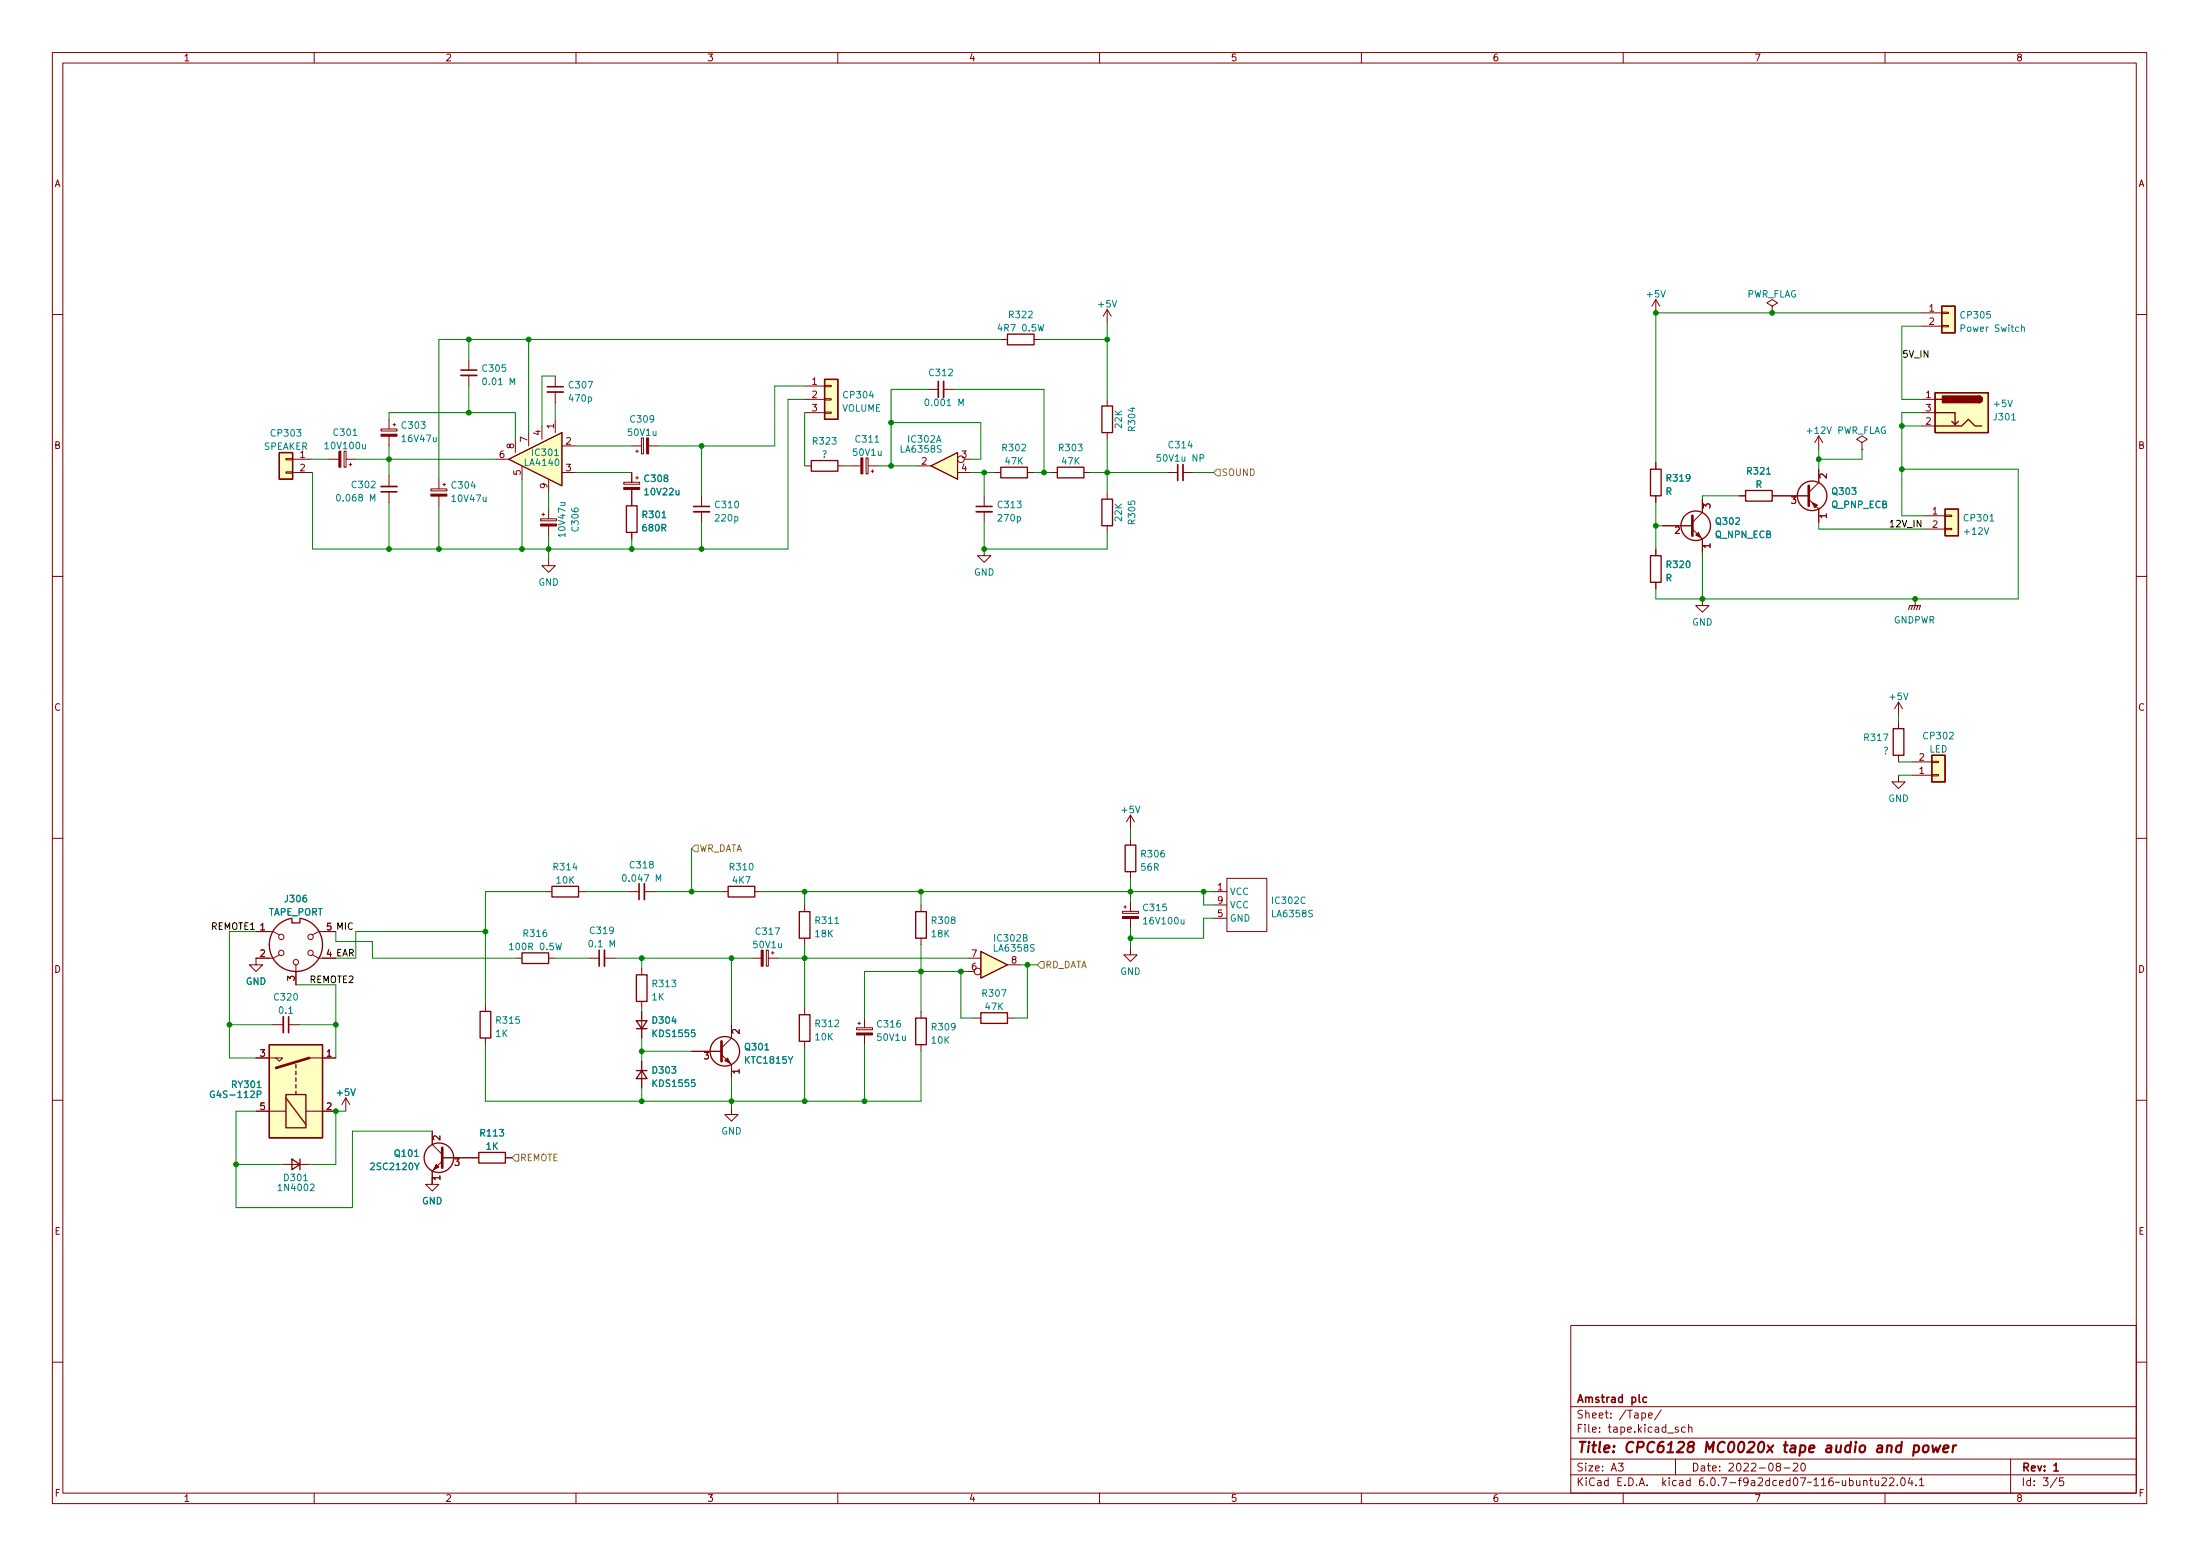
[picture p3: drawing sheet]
<svg xmlns="http://www.w3.org/2000/svg" width="420mm" height="297mm" viewBox="0 0 420 297" stroke-linecap="round" stroke-linejoin="round" font-family="sans-serif">
<g fill="none" stroke="#840000" stroke-width=".19">
<path d="M10 10h400v277h-400zM12 12h396v273h-396zM60 10v2M110 10v2M160 10v2M210 10v2M260 10v2M310 10v2M360 10v2M211.5 59.1v2.5M211.5 59.1l.7 1.3M211.5 59.1l-.8 1.3"/>
<path d="M316.2 57.2l-.7 1.3M316.2 57.2v2.5M316.2 57.2l.8 1.3M338.5 58.5l1-.7-1-.6-1.1 .6 1.1 .7v1.2M338.5 59.7h.1M367 59.7h3.8M370.8 59.6h1.3v.3h-1.3zM10 60h2M89.5 68.6v2M89.5 71.7v2M106 71.8v2M106 74.8v2.1"/>
<path d="M153.7 73.7h3.8M153.7 76.2h3.8M153.7 78.8h3.8M157.5 78.6h1.2v.3h-1.2zM157.5 76.1h1.2v.3h-1.2zM157.5 73.6h1.2v.2h-1.2zM177.2 74.3h2M180.2 74.3h2M191.1 64.8h1.3M197.5 64.8h1.3M211.5 76.2v1.3M367 62.3h3.8"/>
<path d="M367 76.2h2.6M367 78.8h2.6M370.8 62.1h1.3v.3h-1.3zM408 60h2M54.6 90.1h1.3v.2h-1.3zM54.6 87.5h1.3v.3h-1.3zM55.9 87.7h3.8M55.9 90.2h3.8M62.9 87.7h1.8M65.7 86.1h.4v3.1h-.4zM66.1 87.7h1.8M66.7 88.7h.5"/>
<path d="M66.9 88.4v.5M72.8 81.9h3v.4h-3zM74.3 80v1.9M74.3 83.3v1.8M74.3 90.8v2.1M74.3 93.9v2M75.1 81.1h.5M75.3 80.8v.5M82.3 93.3h3v.4h-3zM83.8 91.5v1.8M83.8 94.7v1.9M84.6 92.5h.5"/>
<path d="M84.8 92.2v.5M94.6 87.7h2.6M97.2 87.7l10.1-5.1v10.1zM98.4 83.9v2.5M99.7 88.9v2.6M101 82.6v2.5M103.3 99h3v.4h-3zM103.5 98.2h.5M103.5 81.3v2.6M103.8 98v.5M104.8 91.5v2.5M104.8 97.2v1.8"/>
<path d="M106 80v2.6M107.3 90.2h2.6M107.3 85.1h2.6M119.1 92.1h3.1v.3h-3.1zM120.6 85.1h1.9M120.6 90.2v1.9M120.6 93.4v3.2M121.4 86.1h.5M121.4 91.2h.5M121.7 85.9v.5M121.7 91v.5M122.5 83.6h.4v3.1h-.4z"/>
<path d="M123.9 85.1h1.8M134 94.7v2M134 97.7v2M153.7 88.9h1.2M160 88.9h1.3M162.6 88.9h1.8M165.4 87.4h.4v3.1h-.4zM165.8 88.9h1.8M166.4 90h.5M166.6 89.7v.5M175.3 88.9h2.5M177.8 88.9l5.1-2.5v5.1z"/>
<path d="M182.9 90.2h2.5M184.1 87.7h1.3M188 94.7v2M188 97.7v2M189.9 90.2h1.2M196.2 90.2h1.3M200.7 90.2h1.2M207 90.2h1.3M211.5 82.6v1.3M211.5 94v1.3M222.9 90.2h2M225.9 90.2h2.1"/>
<path d="M316.2 88.3v1.3M316.2 94.7v1.2M325.1 95.3v2.5l-1.9 1.9M332.1 94.7h1.3M338.5 94.7h6.9M345.4 95.3l1.9 1.9v2.5M347.3 83.2l-.7 1.3M347.3 83.2v2.6M347.3 89.6v2.5l-1.9 1.9M347.3 83.2l.8 1.3M355.6 84.5l1-.6-1-.7-1 .7 1 .6v1.3M355.6 85.8h.1"/>
<path d="M367 81.3h2.6M367.7 98.5h3.8M371.5 98.3h1.2v.3h-1.2zM10 110h2M104.8 106.7v1.3h-1.3l1.3 1.3 1.2-1.3h-1.2M104.8 100.4v1.9M120.6 101.6v1.3M188 104.8v1.3h-1.3l1.3 1.3 1.2-1.3h-1.2M211.5 100.4v1.2M316.2 104.8v1.3M316.2 111.2v1.2M317.5 100.4h5.7"/>
<path d="M323.2 101l1.9 1.9v2.5M325.1 114.3v1.3h1.3l-1.3 1.3-1.3-1.3h1.3M365.8 114.3v1.3M367.7 101h3.8M371.5 100.9h1.2v.2h-1.2zM408 110h2M362.6 134v2.6M362.6 137.8v1.3M362.6 134l-.8 1.3M362.6 134l.7 1.3M215.9 155.6v2.6M215.9 155.6l.8 1.3"/>
<path d="M215.9 155.6l-.8 1.3M362.6 148v1.3h1.3l-1.3 1.2-1.3-1.2h1.3M362.6 144.2v1.3M365.1 148h3.8M365.1 145.5h3.8M368.9 145.3h1.3v.3h-1.3zM368.9 147.9h1.3v.2h-1.3zM10 160h2M48.9 177.8h3.3l1.1 .7M64.1 177.8h-3.3l-1.1 .7M104.1 170.2h1.3M110.5 170.2h1.3"/>
<path d="M120 170.2h2M123.1 170.2h2M137.8 170.2h1.3M144.1 170.2h1.3M153.7 172.8v1.2M153.7 179.1v1.3M175.9 172.8v1.2M175.9 179.1v1.3M214.4 174h3v.4h-3zM214.6 173.1h.5M214.9 172.9v.5M215.9 160.1v1.2"/>
<path d="M215.9 166.4v1.3M215.9 172.1v1.9M215.9 175.3v1.9M231.8 170.2h2.5M231.8 175.3h2.5M231.8 172.8h2.5M234.3 167.7h7.6v10.1h-7.6zM408 160h2M52.1 195.6h2M53.3 182.3l-1.1 .6h-3.3v1.3h-1.3l1.3 1.3 1.3-1.3h-1.3M55.1 195.6h2M56.5 184.2v3.8"/>
<path d="M59.7 182.3l1.1 .6h3.3M92.7 191.8v1.3M92.7 198.2v1.2M98.4 182.9h1.3M104.8 182.9h1.2M112.4 182.9h2M115.4 182.9h2.1M122.6 184.8v1.3M122.6 191.2v1.2M122.6 193.1v5.1M139.7 195.6v2.6l-1.9 1.9M143.5 182.9h1.9"/>
<path d="M146.4 181.4h.3v3h-.3zM146.7 182.9h1.9M147.3 181.9h.5M147.6 181.6v.6M153.7 192.4v1.3M153.7 198.8v1.3M163.6 196.2h3v.4h-3zM163.8 195.4h.5M164.1 195.1v.5M165.1 194.3v1.9M165.1 197.6v1.8M175.9 193.1v1.2"/>
<path d="M175.9 199.4v1.3M184.8 185.5h1.3M184.8 182.9h2.5M186.1 194.3h1.2M187.3 181.6l5.1 2.6-5.1 2.5zM192.4 194.3h1.3M192.4 184.2h2.5M215.9 181v1.3h1.3l-1.3 1.3-1.3-1.3h1.3M10 210h2M48.9 202h5.1l-.7 .6-.6-.6M48.9 212.1h5.7M58.4 212.1h5.7"/>
<path d="M59.1 202h5M66 209.6l-.7 1.3M66 209.6v2.5M66 209.6l.8 1.3M82.5 215.9v2.6l2 1.9M122.6 202.6v5.1M132.1 200.7h5.7M137.8 201.3l1.9 1.9v2.6M139.7 211.5v1.3h1.3l-1.3 1.2-1.3-1.2h1.3M408 210h2M54 222.3h5.1M84.5 221.7l-2 1.9v2.5h1.3l-1.3 1.3-1.2-1.3h1.2v-1.3"/>
<path d="M84.5 221h6.9M96.5 221h1.3M300 253h108v32h-108zM10 260h2M300 278.5h108M300 274.5h108M300 268.5h108M309.1 279.3h.9l-.5 .6 .4 .1v.7l-.2 .1-.6-.1M314.9 270.2l.7-.1-.1-.3-.4-.1-.2 .2v.7h.6M317.3 269.1l-1.3 2M320 278.5v3M320.5 272.5l-.4-.1-.2 .2 .1 .2 .5 .2v.3h-.6"/>
<path d="M321.9 272.5l-.5-.1-.3 .3 .2 .6h.6M322.5 272.6l.2-.2 .4 .1v.9M322.5 271.9v1.5M339.5 280l-.3-.3 .1-.2 .2-.2 .4 .1 .2 .2-.1 .2-.6 .2-.2 .2v.3l.3 .3 .4-.1 .2-.2-.1-.4-.2-.1M342.5 279.5l.6-.2 .2 .2 .1 .2-1 1.1h1M344.1 279.4l.2-.1a.8 .8 0 0 1 .5 .8 .8 .8 0 0 1-.5 .7 .99 .99 0 0 1-.2-1.4zM384 278.5v6.5M408 260h2M60 285v2M110 285v2M160 285v2M210 285v2"/>
<path d="M260 285v2M300 281.5h108M310 285v2M340.7 280.2h1.2M355.9 282.8l.2-.2 .4 .1 .1 .9M355.9 282.6v1M357.1 282.6h.5M357.3 282.1v1.3l.3 .2M358.1 282.6l.1 .9 .4 .1 .2-.1M358.8 282.6v1M359.4 282.3l.6-.2 .2 .2 .1 .2-.9 1.1h.9M360 285v2"/>
<path d="M360.9 282.3l.5-.2 .2 .2 .1 .2-.9 1.1h.9M362.4 283.5v.1M363.2 282.2l.2-.1a.8 .8 0 0 1 .5 .8 .8 .8 0 0 1-.5 .7 1 1 0 0 1-.2-1.4zM364.8 282l-.4 1.1h1M365.1 282.6v1M365.9 283.5v.1M366.6 282.5l.4-.4v1.5M366.6 283.6h.8M392.9 282l-1.3 2M394.1 282.1h-.7l-.1 .7 .2-.1 .5 .1 .1 .2v.5l-.3 .1-.5-.1"/>
<circle cx="183.5" cy="87.7" r=".63"/>
<circle cx="53.7" cy="178.9" r=".51"/>
<circle cx="59.3" cy="178.9" r=".51"/>
<circle cx="53.7" cy="181.9" r=".51"/>
<circle cx="56.5" cy="183.7" r=".51"/>
<circle cx="59.3" cy="181.9" r=".51"/>
<circle cx="186.7" cy="185.5" r=".63"/>
</g>
<g fill="none" stroke="#840000" stroke-width=".3">
<path d="M88 70.6h3.1M104.5 73.8h3.1M179.2 72.8v3.1M72.8 93.9h3M132.5 96.7h3M186.4 96.7h3.1M224.9 88.7v3M122 168.7v3M55.1 194.1v3M114.4 181.4v3M314.5 266.8l-.5-.1-.2 .3 .1 .6h.6M392.3 279.7l.4-.4v1.5"/>
<path d="M392.3 280.8h.8"/>
</g>
<path d="M365.6 276h.8l.1 .3v.6a.66 .66 0 0 1-1 .2M365.6 275.9l-.2 2M367.4 276.1a.52 .52 0 0 1 .5-.2 .52 .52 0 0 1 .4 .4v.6a.55 .55 0 0 1-.6 .4 .55 .55 0 0 1-.5-.4zM369 275.9l.3 1.3 .5-.9 .2 .9 .6-1.3M371.2 276.6l.9-.2v-.4l-.6-.1-.3 .3v.9h.7M373 275.9l-.1 1.3M373.6 275.9l-.4 .1-.2 .3" fill="none" stroke="#840000" stroke-width=".4"/>
<path d="M323.2 98.5v3.8M345.4 92.7v3.9M137.8 198.8v3.8M59.1 202l-6.4 1.9M84.5 219.1v3.8" fill="none" stroke="#840000" stroke-width=".51"/>
<g fill="#840000" stroke="#840000" stroke-width=".19">
<path d="M83.3 222.3l.5 .5-1 .5z"/>
<path d="M72.8 82.9h3v.4h-3z"/>
<path d="M64.7 86.1h.4v3.1h-.4z"/>
<path d="M163.6 197.2h3v.4h-3z"/>
<path d="M145.4 181.4h.3v3h-.3z"/>
<path d="M138.4 202.5l.5-.5 .5 1z"/>
<path d="M103.3 100h3v.4h-3z"/>
<path d="M82.3 94.3h3v.4h-3z"/>
<path d="M214.4 175h3v.3h-3z"/>
<path d="M323.8 102.1l.6-.5 .5 1.1z"/>
<path d="M123.5 83.6h.4v3.1h-.4z"/>
<path d="M119.1 93.1h3.1v.3h-3.1z"/>
<path d="M164.4 87.4h.4v3.1h-.4z"/>
<path d="M346.1 95.9l1 .5-.5 .5z"/>
</g>
<g fill="none" stroke="#840000" stroke-width=".25">
<path d="M370.8 58.5h2.6v5h-2.6zM157.5 72.4h2.5v7.6h-2.5zM192.4 63.8h5.1v2h-5.1zM210.4 77.5h2.1v5.1h-2.1zM369.6 75h10.1v7.6h-10.1zM369.6 78.8h3.8v2.3l.6-.7M369.6 76.2h1.2M378 75.6a.63 .63 0 0 1 .6 .6 .63 .63 0 0 1-.6 .7M53.3 86.4h2.6v5.1h-2.6zM119.6 96.6h2.1v5h-2.1zM154.9 87.9h5.1v2.1h-5.1zM191.1 89.2h5.1v2h-5.1z"/>
<path d="M201.9 89.2h5.1v2h-5.1zM210.4 95.3h2.1v5.1h-2.1zM315.2 89.6h2v5.1h-2zM333.4 93.6h5.1v2.1h-5.1zM369.6 81.3h5l1.3-1.3 1.3 1.3h1.3M371.5 97.2h2.5v5.1h-2.5zM372.7 80.4l.7 .7M315.2 106.1h2v5.1h-2zM361.6 139.1h2v5.1h-2zM368.9 144.2h2.6v5.1h-2.6zM55.8 175.3a5.1 5.1 0 0 0-3.6 7.8 5.1 5.1 0 0 0 8.6 0 5.1 5.1 0 0 0-3.5-7.8M55.8 175.4v.8h1.5v-.8"/>
<path d="M105.4 169.2h5.1v2h-5.1zM139.1 169.2h5v2h-5zM152.7 174h2v5.1h-2zM174.9 174h2v5.1h-2zM214.9 161.3h2v5.1h-2zM51.4 199.4h10.2v17.8h-10.2zM91.7 193.1h2v5.1h-2zM99.7 181.9h5.1v2h-5.1zM121.5 186.1h2.1v5.1h-2.1zM121.5 194.9h2.1l-1 1.5zM121.5 196.4h2.1M152.7 193.7h2v5.1h-2z"/>
<path d="M174.9 194.3h2v5.1h-2zM187.3 193.3h5.1v2.1h-5.1zM54.6 209h3.8v6.3h-3.8zM54.6 209.6l3.8 5.1M56.5 203.2v.7M56.5 204.5v.6M56.5 205.8v.6M56.5 207v.7M56.5 208.3v.7M121.5 204.4h2.1M122.6 204.4l1 1.5h-2.1zM55.8 221.3l1.5 1-1.5 1z"/>
<path d="M57.3 221.3v2M91.4 220h5.1v2h-5.1z"/>
<circle cx="346.1" cy="94.7" r="2.82"/>
<circle cx="323.8" cy="100.4" r="2.82"/>
<circle cx="138.4" cy="200.7" r="2.82"/>
<circle cx="83.8" cy="221" r="2.82"/>
</g>
<path d="M88 71.7h3.1M104.5 74.8h3.1M180.2 72.8v3.1M72.8 92.9h3M132.5 97.7h3M186.4 97.7h3.1M225.9 88.7v3M123.1 168.7v3M54.1 194.1v3M115.4 181.4v3" fill="none" stroke="#840000" stroke-width=".33"/>
<g fill="#ffffc2" stroke="#ffffc2" stroke-width=".19">
<path d="M187.3 181.6l5.1 2.6-5.1 2.5z"/>
<path d="M53.3 86.4h2.6v5.1h-2.6z"/>
<path d="M371.5 97.2h2.5v5.1h-2.5z"/>
<path d="M51.4 199.4h10.2v17.8h-10.2z"/>
<path d="M97.2 87.7l10.1-5.1v10.1z"/>
<path d="M368.9 144.2h2.6v5.1h-2.6z"/>
<path d="M370.8 58.5h2.6v5h-2.6z"/>
<path d="M177.8 88.9l5.1-2.5v5.1z"/>
<path d="M157.5 72.4h2.5v7.6h-2.5z"/>
<path d="M369.6 75h10.1v7.6h-10.1z"/>
</g>
<path d="M386.1 62.5l.2-.1 .3 .1v.8M386.1 62v1.3M97.3 180.4l.4-.4v1.3M97.3 181.3h.7M40.9 208.3a.59 .59 0 0 0-.7 .6 .59 .59 0 0 0 .7 .6l.1-.5h-.3M49.1 208.9h.6l.1-.2v-.3l-.7-.1v1.2" fill="none" stroke="#008484" stroke-width=".19"/>
<g fill="#840000" stroke="#840000" stroke-width=".25">
<path d="M378 75.6a.63 .63 0 0 1 .6 .6 .63 .63 0 0 1-.6 .7z"/>
<path d="M371 75.6h7v1.3h-7z"/>
</g>
<path d="M364.5 116.4l.2-.8h2.1l-.3 .8M365.3 115.6l-.3 .8M365.8 115.6l-.3 .8M366.3 115.6l-.3 .8" fill="none" stroke="#840000" stroke-width=".2"/>
<path d="M232.4 89.6h.6v1.2h-.6l-.6-.6zM132.7 161.3h.6v1.3h-.6l-.6-.6zM198.1 184.2l.7-.6h.6v1.2h-.6zM98.4 220.4h.7v1.3h-.7l-.6-.7z" fill="none" stroke="#848400" stroke-width=".19"/>
<g fill="none" stroke="#008400" stroke-width=".19">
<path d="M367 59.7h-50.8v28.6M89.5 64.8v3.8M89.5 73.7v5.1M101 64.8v17.8M106 76.9v3.1M106 71.8h-2.5v9.5M153.7 76.2h-3.2v28.6h-90.8v-14.6M153.7 73.7h-5.7v11.4h-22.3M153.7 78.8v10.1M177.2 74.3h-7v14.6M182.2 74.3h17.2v15.9M191.1 64.8h-107.3v26.7"/>
<path d="M198.8 64.8h12.7M211.5 61.6v14.6M367 78.8h-3.8v19.7h4.5M367 62.3h-3.8v13.9h3.8M59.7 87.7h3.2M67.9 87.7h26.7M74.3 80v-1.2h24.1v5.1M74.3 85.1v5.7M74.3 95.9v8.9M83.8 96.6v8.2M99.7 91.5v13.3M104.8 94v3.2"/>
<path d="M109.9 90.2h10.7M109.9 85.1h10.7M134 85.1v9.6M134 99.7v5.1M161.3 88.9h1.3M167.6 88.9h7.7M170.2 80.7h17.1v7h-1.9M185.4 90.2h4.5M188 99.7v5.1h23.5v-3.2M188 90.2v4.5M197.5 90.2h3.2M208.3 90.2h14.6"/>
<path d="M211.5 83.9v10.1M228 90.2h3.8M316.2 95.9v8.9M332.1 94.7h-7v.6M347.3 85.8v3.8M347.3 99.7v1.3h20.4M355.6 85.8v1.9h-8.3M363.2 89.6h22.2v24.7h-69.2v-1.9M363.2 81.3h3.8M104.8 102.3v4.4M120.6 102.9v1.9M316.2 100.4h1.3"/>
<path d="M325.1 105.4v8.9M362.6 136.6v1.2M215.9 158.2v1.9M362.6 148h2.5M362.6 145.5h2.5M48.9 177.8h-5.1v24.2h5.1M64.1 177.8v1.9h7v3.2h27.3M92.7 177.8h-24.8v5.1h-3.8M104.1 170.2h-11.4v21.6M111.8 170.2h8.2M125.1 170.2h12.7M132.1 162v8.2"/>
<path d="M145.4 170.2h86.4M153.7 170.2v2.6M175.9 170.2v2.6M215.9 167.7v4.4M215.9 177.2v3.8M229.9 170.2v2.6h1.9M231.8 175.3h-1.9v3.8h-14M43.8 195.6h8.3M56.5 188h7.6v14M57.1 195.6h7M92.7 199.4v10.8h83.2v-9.5M106 182.9h6.4"/>
<path d="M117.5 182.9h26M122.6 182.9v1.9M122.6 192.4v.7M122.6 198.2v4.4M139.7 182.9v12.7M148.6 182.9h36.2M153.7 180.4v12M165.1 199.4v10.8M175.9 180.4v12.7M183.5 185.5v8.8h2.6M184.8 185.5h-19.7v8.8M194.9 184.2h3.2"/>
<path d="M196.2 184.2v10.1h-2.5M48.9 212.1h-3.8v18.4h22.2v-14.6h15.2M66 212.1h-1.9v10.2h-5M122.6 207.7v2.5M122.6 200.7h9.5M139.7 205.8v5.7M153.7 200.1v10.1M45.1 222.3h8.9M82.5 224.8v1.3"/>
</g>
<g fill="#008400" stroke="#008400" stroke-width=".19">
<circle cx="365.8" cy="114.3" r=".46"/>
<circle cx="325.1" cy="114.3" r=".46"/>
<circle cx="347.3" cy="87.7" r=".46"/>
<circle cx="338.5" cy="59.7" r=".46"/>
<circle cx="316.2" cy="59.7" r=".46"/>
<circle cx="363.2" cy="81.3" r=".46"/>
<circle cx="363.2" cy="89.6" r=".46"/>
<circle cx="316.2" cy="100.4" r=".46"/>
<circle cx="211.5" cy="64.8" r=".46"/>
<circle cx="199.4" cy="90.2" r=".46"/>
<circle cx="188" cy="90.2" r=".46"/>
<circle cx="170.2" cy="80.7" r=".46"/>
<circle cx="170.2" cy="88.9" r=".46"/>
<circle cx="188" cy="104.8" r=".46"/>
<circle cx="211.5" cy="90.2" r=".46"/>
<circle cx="153.7" cy="182.9" r=".46"/>
<circle cx="175.9" cy="170.2" r=".46"/>
<circle cx="183.5" cy="185.5" r=".46"/>
<circle cx="175.9" cy="185.5" r=".46"/>
<circle cx="215.9" cy="170.2" r=".46"/>
<circle cx="229.9" cy="170.2" r=".46"/>
<circle cx="215.9" cy="179.1" r=".46"/>
<circle cx="196.2" cy="184.2" r=".46"/>
<circle cx="122.6" cy="210.2" r=".46"/>
<circle cx="122.6" cy="200.7" r=".46"/>
<circle cx="139.7" cy="210.2" r=".46"/>
<circle cx="153.7" cy="170.2" r=".46"/>
<circle cx="153.7" cy="210.2" r=".46"/>
<circle cx="139.7" cy="182.9" r=".46"/>
<circle cx="122.6" cy="182.9" r=".46"/>
<circle cx="165.1" cy="210.2" r=".46"/>
<circle cx="132.1" cy="170.2" r=".46"/>
<circle cx="83.8" cy="104.8" r=".46"/>
<circle cx="104.8" cy="104.8" r=".46"/>
<circle cx="92.7" cy="177.8" r=".46"/>
<circle cx="99.7" cy="104.8" r=".46"/>
<circle cx="74.3" cy="87.7" r=".46"/>
<circle cx="89.5" cy="64.8" r=".46"/>
<circle cx="89.5" cy="78.8" r=".46"/>
<circle cx="74.3" cy="104.8" r=".46"/>
<circle cx="43.8" cy="195.6" r=".46"/>
<circle cx="64.1" cy="212.1" r=".46"/>
<circle cx="64.1" cy="195.6" r=".46"/>
<circle cx="45.1" cy="222.3" r=".46"/>
<circle cx="101" cy="64.8" r=".46"/>
<circle cx="120.6" cy="104.8" r=".46"/>
<circle cx="134" cy="104.8" r=".46"/>
<circle cx="134" cy="85.1" r=".46"/>
</g>
<text font-size="2.8" fill="#840000" x="301" y="277.3">Title: CPC6128 MC0020x tape audio and power</text>
<g font-size="2.1" fill="#840000">
<text x="301" y="267.8">Amstrad plc</text>
<text x="301" y="273.5">File: tape.kicad_sch</text>
<text x="301" y="270.8">Sheet: /Tape/</text>
<text x="301" y="280.9">Size: A3</text>
<text x="323" y="280.9">Date: 2022-08-20</text>
<text x="386" y="280.9">Rev: 1</text>
<text x="301" y="283.7">KiCad E.D.A. kicad 6.0.7-f9a2dced07~116~ubuntu22.04.1</text>
<text x="386" y="283.7">Id: 3/5</text>
</g>
<g font-size="1.8" fill="#840000">
<text x="35" y="11.7">1</text>
<text x="85" y="11.7">2</text>
<text x="135" y="11.7">3</text>
<text x="185" y="11.7">4</text>
<text x="235" y="11.7">5</text>
<text x="285" y="11.7">6</text>
<text x="335" y="11.7">7</text>
<text x="385" y="11.7">8</text>
<text x="10.3" y="35.7">A</text>
<text x="408.3" y="35.7">A</text>
<text x="368.4" y="59.5">1</text>
<text x="368.4" y="62">2</text>
<text x="155.1" y="73.4">1</text>
<text x="155.1" y="76">2</text>
<text x="367.8" y="76">1</text>
<text x="103.3" y="83.1" transform="rotate(-90 103.3 83.1)">4</text>
<text x="105.8" y="81.8" transform="rotate(-90 105.8 81.8)">1</text>
<text x="155.1" y="78.5">3</text>
<text x="367.8" y="81.1">2</text>
<text x="367.8" y="78.5">3</text>
<text x="10.3" y="85.7">B</text>
<text x="57.3" y="87.4">1</text>
<text x="57.3" y="90">2</text>
<text x="95.4" y="87.4">6</text>
<text x="98.2" y="85.6" transform="rotate(-90 98.2 85.6)">8</text>
<text x="100.7" y="84.3" transform="rotate(-90 100.7 84.3)">7</text>
<text x="108.1" y="84.9">2</text>
<text x="108.1" y="90">3</text>
<text x="176" y="88.7">2</text>
<text x="183.7" y="87.4">3</text>
<text x="183.7" y="90">4</text>
<text x="408.3" y="85.7">B</text>
<text x="99.4" y="90.7" transform="rotate(-90 99.4 90.7)">5</text>
<text x="104.5" y="93.2" transform="rotate(-90 104.5 93.2)">9</text>
<text x="348.9" y="91.3" transform="rotate(-90 348.9 91.3)">2</text>
<text x="319.9" y="101.9">2</text>
<text x="326.6" y="97" transform="rotate(-90 326.6 97)">3</text>
<text x="342.1" y="96.2">3</text>
<text x="348.9" y="99" transform="rotate(-90 348.9 99)">1</text>
<text x="369.1" y="98.2">1</text>
<text x="369.1" y="100.7">2</text>
<text x="326.6" y="104.7" transform="rotate(-90 326.6 104.7)">1</text>
<text x="10.3" y="135.7">C</text>
<text x="408.3" y="135.7">C</text>
<text x="366.5" y="147.7">1</text>
<text x="366.5" y="145.2">2</text>
<text x="232.6" y="170">1</text>
<text x="232.6" y="172.5">9</text>
<text x="49.7" y="177.6">1</text>
<text x="62.4" y="177.6">5</text>
<text x="232.6" y="175">5</text>
<text x="10.3" y="185.7">D</text>
<text x="49.7" y="182.7">2</text>
<text x="62.4" y="182.7">4</text>
<text x="185.6" y="185.2">6</text>
<text x="185.6" y="182.7">7</text>
<text x="193.2" y="183.9">8</text>
<text x="408.3" y="185.7">D</text>
<text x="56.3" y="187.2" transform="rotate(-90 56.3 187.2)">3</text>
<text x="141.2" y="197.4" transform="rotate(-90 141.2 197.4)">2</text>
<text x="49.7" y="201.7">3</text>
<text x="62.4" y="201.7">1</text>
<text x="134.4" y="202.2">3</text>
<text x="141.2" y="205" transform="rotate(-90 141.2 205)">1</text>
<text x="49.7" y="211.9">5</text>
<text x="62.4" y="211.9">2</text>
<text x="84.1" y="217.7" transform="rotate(-90 84.1 217.7)">2</text>
<text x="84.1" y="225.3" transform="rotate(-90 84.1 225.3)">1</text>
<text x="86.8" y="222.5">3</text>
<text x="10.4" y="235.7">E</text>
<text x="408.4" y="235.7">E</text>
<text x="10.4" y="285.7">F</text>
<text x="35" y="286.7">1</text>
<text x="85" y="286.7">2</text>
<text x="135" y="286.7">3</text>
<text x="185" y="286.7">4</text>
<text x="235" y="286.7">5</text>
<text x="285" y="286.7">6</text>
<text x="335" y="286.7">7</text>
<text x="385" y="286.7">8</text>
<text x="408.4" y="285.7">F</text>
</g>
<g font-size="1.8" fill="#008484">
<text x="209.9" y="58.7">+5V</text>
<text x="314.6" y="56.8">+5V</text>
<text x="333.5" y="56.8">PWR_FLAG</text>
<text x="191" y="63.3">4R7 0.5W</text>
<text x="192.8" y="60.7">R322</text>
<text x="374.6" y="60.8">CP305</text>
<text x="374.8" y="63.3">Power Switch</text>
<text x="92.3" y="71">C305</text>
<text x="177.6" y="71.8">C312</text>
<text x="92.6" y="73.5">0.01 M</text>
<text x="108.8" y="74.1">C307</text>
<text x="108.8" y="76.7">470p</text>
<text x="161.2" y="76">CP304</text>
<text x="177.1" y="77.5">0.001 M</text>
<text x="380.9" y="77.7">+5V</text>
<text x="51.9" y="83.3">CP303</text>
<text x="63.8" y="83.2">C301</text>
<text x="76.9" y="81.8">C303</text>
<text x="120" y="83.2">50V1u</text>
<text x="120.5" y="80.7">C309</text>
<text x="160.8" y="78.6">VOLUME</text>
<text x="214.3" y="81.7" transform="rotate(-90 214.3 81.7)">22K</text>
<text x="216.8" y="82.2" transform="rotate(-90 216.8 82.2)">R304</text>
<text x="345.3" y="82.8">+12V PWR_FLAG</text>
<text x="380.9" y="80.2">J301</text>
<text x="50.3" y="85.9">SPEAKER</text>
<text x="62.4" y="85.7">10V100u</text>
<text x="77" y="84.4">16V47u</text>
<text x="100.4" y="88.9">LA4140</text>
<text x="101.8" y="87">IC301</text>
<text x="155.4" y="84.9">R323</text>
<text x="156.9" y="87.4">?</text>
<text x="163" y="87">50V1u</text>
<text x="163.5" y="84.5">C311</text>
<text x="172.2" y="86.4">LA6358S</text>
<text x="173.5" y="84.5">IC302A</text>
<text x="191.6" y="86.1">R302</text>
<text x="192.1" y="88.7">47K</text>
<text x="202.4" y="86.1">R303</text>
<text x="202.8" y="88.7">47K</text>
<text x="221.4" y="88.1">50V1u NP</text>
<text x="223.3" y="85.6">C314</text>
<text x="64.8" y="95.7">0.068 M</text>
<text x="67.3" y="93.2">C302</text>
<text x="86.4" y="93.3">C304</text>
<text x="86.5" y="95.8">10V47u</text>
<text x="123.2" y="92">C308</text>
<text x="123.3" y="94.5">10V22u</text>
<text x="318.1" y="94.4">R</text>
<text x="318.4" y="91.9">R319</text>
<text x="333.8" y="90.6">R321</text>
<text x="335.3" y="93.1">R</text>
<text x="350.1" y="94.5">Q303</text>
<text x="110.5" y="101.3" transform="rotate(-90 110.5 101.3)">C306</text>
<text x="122.8" y="98.9">R301</text>
<text x="122.8" y="101.4">680R</text>
<text x="136.7" y="97">C310</text>
<text x="136.8" y="99.5">220p</text>
<text x="190.7" y="97">C313</text>
<text x="190.7" y="99.5">270p</text>
<text x="214.3" y="99.4" transform="rotate(-90 214.3 99.4)">22K</text>
<text x="216.8" y="99.9" transform="rotate(-90 216.8 99.9)">R305</text>
<text x="327.8" y="100.2">Q302</text>
<text x="349.8" y="97">Q_PNP_ECB</text>
<text x="375.2" y="99.5">CP301</text>
<text x="108" y="102.3" transform="rotate(-90 108 102.3)">10V47u</text>
<text x="327.5" y="102.7">Q_NPN_ECB</text>
<text x="375.3" y="102.1">+12V</text>
<text x="102.8" y="111.8">GND</text>
<text x="186" y="109.9">GND</text>
<text x="318.1" y="111">R</text>
<text x="318.4" y="108.4">R320</text>
<text x="323.2" y="119.4">GND</text>
<text x="361.6" y="119">GNDPWR</text>
<text x="361" y="133.6">+5V</text>
<text x="356.2" y="141.4">R317</text>
<text x="359.6" y="144">?</text>
<text x="367.5" y="141.1">CP302</text>
<text x="368.4" y="143.7">LED</text>
<text x="214.3" y="155.2">+5V</text>
<text x="360.6" y="153.1">GND</text>
<text x="105.8" y="166.1">R314</text>
<text x="120.4" y="165.8">C318</text>
<text x="139.5" y="166.1">R310</text>
<text x="218" y="166.2">56R</text>
<text x="218.1" y="163.7">R306</text>
<text x="54.5" y="172.2">J306</text>
<text x="106.3" y="168.7">10K</text>
<text x="119.4" y="168.3">0.047 M</text>
<text x="140" y="168.7">4K7</text>
<text x="218.5" y="173.9">C315</text>
<text x="234.8" y="170.9">VCC</text>
<text x="234.8" y="173.4">VCC</text>
<text x="243.1" y="172.6">IC302C</text>
<text x="51.2" y="174.8">TAPE_PORT</text>
<text x="100.1" y="178.8">R316</text>
<text x="112.8" y="178.3">C319</text>
<text x="144.5" y="178.5">C317</text>
<text x="155.8" y="178.9">18K</text>
<text x="155.9" y="176.4">R311</text>
<text x="178" y="178.9">18K</text>
<text x="178.1" y="176.4">R308</text>
<text x="190" y="179.7">IC302B</text>
<text x="218.7" y="176.5">16V100u</text>
<text x="234.8" y="175.9">GND</text>
<text x="243.1" y="175.1">LA6358S</text>
<text x="97.8" y="181.4">100R 0.5W</text>
<text x="112.7" y="180.8">0.1 M</text>
<text x="144" y="181">50V1u</text>
<text x="189.9" y="181.6">LA6358S</text>
<text x="46.9" y="188">GND</text>
<text x="52.5" y="191">C320</text>
<text x="124.5" y="191">1K</text>
<text x="124.7" y="188.4">R313</text>
<text x="187.8" y="190.3">R307</text>
<text x="213.9" y="186.1">GND</text>
<text x="53.4" y="193.5">0.1</text>
<text x="94.7" y="198">1K</text>
<text x="94.9" y="195.4">R315</text>
<text x="124.7" y="195.4">D304</text>
<text x="124.9" y="198">KDS1555</text>
<text x="155.9" y="196.1">R312</text>
<text x="167.7" y="196.1">C316</text>
<text x="178.1" y="196.7">R309</text>
<text x="188.2" y="192.8">47K</text>
<text x="142.4" y="200.5">Q301</text>
<text x="142.4" y="203">KTC1815Y</text>
<text x="155.8" y="198.6">10K</text>
<text x="167.7" y="198.7">50V1u</text>
<text x="178" y="199.2">10K</text>
<text x="40.9" y="209.6">G4S-112P</text>
<text x="44.4" y="207.7">RY301</text>
<text x="64.4" y="209.2">+5V</text>
<text x="124.7" y="204.9">D303</text>
<text x="124.9" y="207.5">KDS1555</text>
<text x="75.5" y="220.8">Q101</text>
<text x="91.9" y="216.9">R113</text>
<text x="92.8" y="219.5">1K</text>
<text x="137.7" y="216.6">GND</text>
<text x="53.5" y="227.4">1N4002</text>
<text x="54.4" y="225.5">D301</text>
<text x="71.1" y="223.4">2SC2120Y</text>
<text x="80.6" y="229.9">GND</text>
</g>
<g font-size="1.8">
<text x="363.2" y="68.3">5V_IN</text>
<text x="360.7" y="100.7">12V_IN</text>
<text x="40.3" y="177.5">REMOTE1</text>
<text x="62.4" y="177.6">5 MIC</text>
<text x="62.4" y="182.7">4 EAR</text>
<text x="59.1" y="187.6">REMOTE2</text>
</g>
<g font-size="1.8" fill="#848400">
<text x="233.2" y="90.8">SOUND</text>
<text x="133.5" y="162.6">WR_DATA</text>
<text x="199.6" y="184.8">RD_DATA</text>
<text x="99.3" y="221.7">REMOTE</text>
</g>
</svg>
